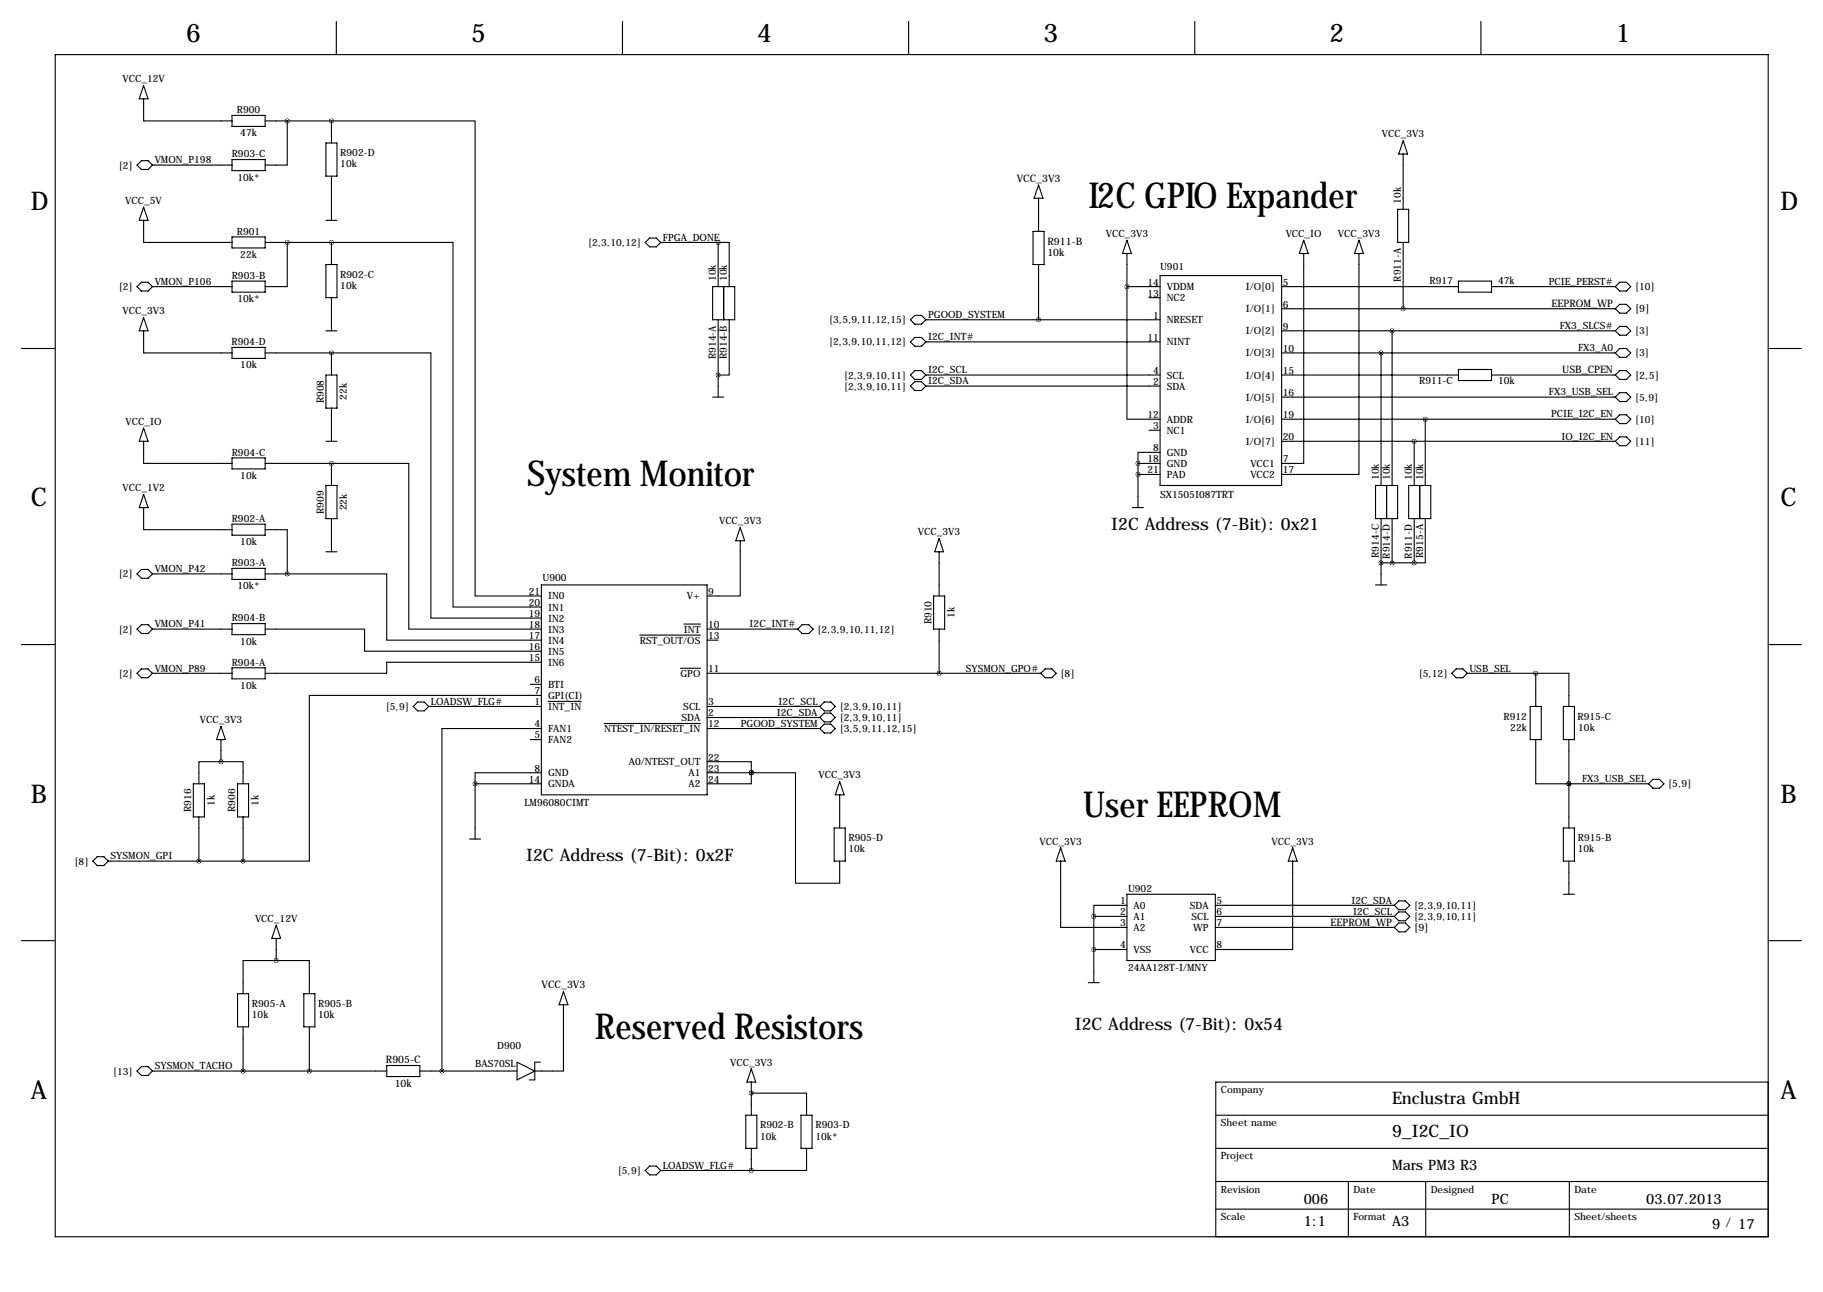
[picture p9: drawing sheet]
<svg xmlns="http://www.w3.org/2000/svg" width="419mm" height="297mm" viewBox="0 0 419 297" stroke-linecap="round" stroke-linejoin="round" font-family="sans-serif">
<g fill="none" stroke="#000" stroke-width=".25">
<path d="M12.7 12.6h393.8v271.7h-393.8zM33 19.7l1 3h-2zM77.3 4.9v7.7M143.1 4.9v7.7M208.9 4.9v7.7M274.7 4.9v7.7M340.5 4.9v7.7M31.5 38l1-1.1h1.5l1.1 1.1-1.1 1h-1.5zM33 22.7v5.1h20.3M35.1 38h18.2M53.3 26.5h7.7v2.6h-7.7zM53.3 36.7h7.7v2.5h-7.7z"/>
<path d="M61 27.8h15.2M66 27.8v10.2h-5M74.9 32.9h2.6v7.6h-2.6zM76.2 27.8h33v109.2h15.3M76.2 27.8v5.1M322.6 35.4v12.7M322.6 32.4l1 3h-2zM33 50.7v5h20.3M33 47.6l1 3.1h-2zM53.3 54.5h7.7v2.5h-7.7zM61 55.7h15.2M66 55.7v10.2h-5"/>
<path d="M74.9 50.7h2.6M76.2 55.7h27.9v83.9h20.4M76.2 40.5v10.2M76.2 55.7v5.1M149.4 54.7h1.5l1 1-1 1.1h-1.5l-1.1-1.1zM151.9 55.7h13.2M165.1 55.7h2.5v10.2M165.1 55.7v10.2M237.5 53.2h2.5v7.6h-2.5zM238.8 45.6v7.6M238.8 42.5l1 3.1h-2.1zM259.1 58.3v7.6"/>
<path d="M259.1 55.2l1 3.1h-2zM299.7 58.3v48.2h-5.1M299.7 55.2l1 3.1h-2zM312.4 58.3v50.8h-17.8M312.4 55.2l1 3.1h-2zM321.3 48.1h2.5v7.6h-2.5zM322.6 55.7v15.3M31.5 65.9l1-1h1.5l1.1 1-1.1 1h-1.5zM33 76.1v5h20.3M33 73l1 3.1h-2zM35.1 65.9h18.2M53.3 64.6h7.7v2.6h-7.7z"/>
<path d="M53.3 79.9h7.7v2.5h-7.7zM74.9 60.8h2.6v7.6h-2.6zM74.9 76.1h2.6M76.2 68.4v7.7M163.8 65.9h5.1v7.6h-5.1zM165.1 73.5v17.8M166.4 65.9v7.6M167.6 73.5v12.7h-2.5M210.3 77.6h1.5l1.1 1-1.1 1h-1.5l-1-1zM210.3 72.5h1.5l1.1 1-1.1 1h-1.5l-1-1zM212.9 73.5h53.8M212.9 78.6h53.8"/>
<path d="M238.8 60.8v12.7M259.1 65.9v30.5h7.6M259.1 65.9h7.6M264.2 68.4h2.5M266.7 63.4h27.9v48.2h-27.9zM294.6 65.9h40.7M294.6 71h76.7M294.6 76.1h76.7M320 76.1v35.5M335.3 64.6h7.6v2.6h-7.6zM342.9 65.9h28.4M372.4 64.9h1.5l1 1-1 1h-1.5l-1.1-1z"/>
<path d="M372.4 75h1.5l1 1.1-1 1h-1.5l-1.1-1zM372.4 70h1.5l1 1-1 1h-1.5l-1.1-1zM4.9 80.1h7.6M33 98.4l1 3.1h-2zM61 81.1h15.2M74.9 86.2h2.6v7.6h-2.6zM76.2 81.1h22.9v61h25.4M76.2 81.1v5.1M76.2 93.8v7.7M163.8 91.3h2.6M210.3 85.2h1.5l1.1 1-1.1 1h-1.5l-1-1zM210.3 87.7h1.5l1.1 1.1-1.1 1h-1.5l-1-1z"/>
<path d="M212.9 86.2h53.8M212.9 88.8h53.8M264.2 98.9h2.5M294.6 86.2h40.7M294.6 96.4h76.7M294.6 81.1h76.7M294.6 91.3h76.7M317.5 81.1v30.5M327.7 96.4v15.2M335.3 84.9h7.6v2.6h-7.6zM342.9 86.2h28.4M371.3 81.1l1.1-1h1.5l1 1-1 1.1h-1.5z"/>
<path d="M371.3 86.2l1.1-1h1.5l1 1-1 1h-1.5zM372.4 90.3h1.5l1 1-1 1h-1.5l-1.1-1zM372.4 95.4h1.5l1 1-1 1h-1.5l-1.1-1zM406.5 80.1h7.6M33 101.5v5h20.3M33 116.7v5.1h20.3M33 113.7l1 3h-2zM53.3 105.3h7.7v2.5h-7.7zM61 106.5h15.2M74.9 111.6h2.6v7.6h-2.6zM74.9 101.5h2.6M76.2 106.5h17.8v38.1h30.5"/>
<path d="M76.2 106.5v5.1M76.2 119.2v7.7M260.3 116.7h2.6M261.6 106.5h5.1M261.6 109.1h5.1M261.6 106.5v10.2M266.7 104h-5.1v2.5M294.6 101.5h76.7M316.2 111.6h5.1v7.6h-5.1zM317.5 119.2v15.3M318.8 111.6v7.6M320 119.2v10.2"/>
<path d="M323.8 111.6h5.1v7.6h-5.1zM325.1 101.5v10.1M325.1 119.2v10.2M326.4 111.6v7.6M327.7 119.2v10.2h-2.6M372.4 100.4h1.5l1 1.1-1 1h-1.5l-1.1-1zM31.5 131.9l1-1h1.5l1.1 1-1.1 1.1h-1.5zM35.1 131.9h18.2M53.3 120.5h7.7v2.5h-7.7zM53.3 130.7h7.7v2.5h-7.7zM61 121.8h5v10.1M61 131.9h5"/>
<path d="M66 131.9h22.9v15.3h35.6M74.9 126.9h2.6M124.5 134.5h38.1v48.2h-38.1zM170.2 124.3v12.7h-7.6M170.2 121.3l1 3h-2zM214.6 137h2.6v7.6h-2.6zM215.9 126.9v10.1M215.9 123.8l1 3.1h-2zM316.2 134.5h2.6M317.5 129.4h7.6M4.9 148.2h7.6M31.5 144.6l1-1h1.5l1.1 1-1.1 1.1h-1.5z"/>
<path d="M31.5 154.8l1-1h1.5l1.1 1-1.1 1h-1.5zM35.1 144.6h18.2M35.1 154.8h18.2M53.3 143.4h7.7v2.5h-7.7zM53.3 153.5h7.7v2.6h-7.7zM61 144.6h22.8v5.1h40.7M121.9 157.3h2.6M124.5 159.9h-53.4v38.1h-15.2M124.5 152.3h-35.6v2.5h-27.9M147.1 146h13.9M156.4 153.6h4.6M157.2 143.5h3.8"/>
<path d="M162.6 144.6h20.8M162.6 147.2h2.5M162.6 154.8h76.7M184.4 143.6h1.5l1 1-1 1.1h-1.5l-1-1.1zM215.9 144.6v10.2M239.3 154.8l1-1h1.5l1 1-1 1h-1.5zM333.8 154.8l1-1h1.5l1 1-1 1h-1.5zM337.3 154.8h15.8M353.1 154.8h7.6v7.6M353.1 154.8v7.6M406.5 148.2h7.6M50.8 175.1h5.1v5.1"/>
<path d="M50.8 175.1h-5.1v5.1M50.8 167l1 3h-2zM50.8 170v5.1M95 162.4l1-1h1.5l1.1 1-1.1 1h-1.5zM98.6 162.4h25.9M121.9 170h2.6M124.5 177.7h-15.3v2.5M124.5 167.5h-22.9v78.7M126 161.3h7.6M138.9 166.3h22.1M162.6 175.1h10.1v2.6M162.6 162.4h25.9"/>
<path d="M162.6 167.5h25.9M162.6 177.7h10.1M162.6 165h25.9M172.7 177.7v2.5h-10.1M172.7 177.7h.1M172.7 177.7h10.2v25.4h10.1v-5.1M188.5 167.5l1-1h1.5l1 1-1 1h-1.5zM189.5 161.4h1.5l1 1-1 1h-1.5l-1-1zM189.5 163.9h1.5l1 1.1-1 1h-1.5l-1-1zM193 179.7l1.1 3h-2.1zM351.8 162.4h2.5v7.6h-2.5zM353.1 170v10.2h7.6"/>
<path d="M359.4 162.4h2.5v7.6h-2.5zM360.7 170v20.4M22.4 197h1.5l1 1-1 1h-1.5l-1.1-1zM24.9 198h31M44.4 180.2h2.6v7.6h-2.6zM45.7 187.8v10.2M54.6 180.2h2.5v7.6h-2.5zM55.9 187.8v10.2M107.9 192.9h2.6M109.2 180.2h15.3M109.2 180.2v12.7M191.8 190.4h2.5v7.6h-2.5z"/>
<path d="M193 182.7v7.7M243.8 198v15.2h15.3M243.8 194.9l1.1 3.1h-2.1zM297.2 198v20.3h-17.8M297.2 194.9l1 3.1h-2zM359.4 190.4h2.5v7.6h-2.5zM360.7 180.2h.1M360.7 180.2h18.3M360.7 198v7.6M379 180.2l1-1h1.5l1 1-1 1h-1.5zM4.9 216.3h7.6M63.5 215.8v5"/>
<path d="M63.5 212.7l1 3.1h-2zM251.5 210.7h7.6M251.5 218.3h7.6M251.5 210.7v15.2M259.1 208.1h-7.6v2.6M259.1 205.6h20.3v15.2h-20.3zM279.4 208.1h41.1M279.4 210.7h41.1M279.4 213.2h41.1M320.5 210.7l1.1-1h1.5l1 1-1 1h-1.5zM320.5 213.2l1.1-1h1.5l1 1-1 1h-1.5zM321.6 207.1h1.5l1 1-1 1.1h-1.5l-1.1-1.1z"/>
<path d="M359.4 205.6h2.5M406.5 216.3h7.6M54.6 228.5h2.5v7.6h-2.5zM55.9 236.1v10.1M63.5 220.8h-7.6v7.7M63.5 220.8h7.6v7.7M69.8 228.5h2.6v7.6h-2.6zM71.1 236.1v10.1M129.5 231v15.2h-6.6M129.5 228l1.1 3h-2.1zM250.2 225.9h2.5M31.5 246.2l1-1h1.5l1.1 1-1.1 1.1h-1.5z"/>
<path d="M35.1 246.2h53.8M88.9 245h7.6v2.5h-7.6zM96.5 246.2h22.4M118.9 244.2l4 2-4 2.1zM124.2 244.2h-1.3v4.1h-1.2M171.4 256.4h2.6v7.6h-2.6zM172.7 251.3h12.7v5.1M172.7 251.3h.1M172.7 245.7l1 3.1h-2zM172.7 248.8v7.6M184.1 256.4h2.6v7.6h-2.6zM279.5 256.4h127"/>
<path d="M406.5 248.8h-127v35.5M149.4 268.1h1.5l1 1-1 1h-1.5l-1.1-1zM151.9 269.1h20.8M172.7 264v5.1M185.4 264v5.1h-12.7M279.5 278h127M279.5 271.6h127M279.5 264h127M310 271.6v12.7M327.8 271.6v12.7M360.8 271.6v12.7"/>
</g>
<path d="M259 65.9a.05 .05 0 0 0 .1 0 .05 .05 0 0 0-.1 0zM261.6 109.1a.05 .05 0 0 0 .1 0 .05 .05 0 0 0-.1 0zM261.6 106.5a.05 .05 0 0 0 .1 0 .05 .05 0 0 0-.1 0zM172.7 177.7a.05 .05 0 0 0 .1 0 .05 .05 0 0 0-.1 0zM172.7 177.7a.05 .05 0 0 0 .1 0 .05 .05 0 0 0-.1 0zM109.2 180.2a.05 .05 0 0 0 .1 0 .05 .05 0 0 0-.1 0zM55.8 198a.05 .05 0 0 0 .1 0 .05 .05 0 0 0-.1 0zM66 131.9a.05 .05 0 0 0 .1 0 .05 .05 0 0 0-.1 0zM66 27.8a.05 .05 0 0 0 .1 0 .05 .05 0 0 0-.1 0zM66 55.7a.05 .05 0 0 0 .1 0 .05 .05 0 0 0-.1 0zM71.1 246.2a.05 .05 0 0 0 .1 0 .05 .05 0 0 0-.1 0zM55.8 246.2a.05 .05 0 0 0 .1 0 .05 .05 0 0 0-.1 0zM172.7 251.3a.05 .05 0 0 0 .1 0 .05 .05 0 0 0-.1 0zM172.7 269.1a.05 .05 0 0 0 .1 0 .05 .05 0 0 0-.1 0zM325.1 101.5a.05 .05 0 0 0 .1 0 .05 .05 0 0 0-.1 0zM320 76.1a.05 .05 0 0 0 .1 0 .05 .05 0 0 0-.1 0zM320 129.4a.05 .05 0 0 0 .1 0 .05 .05 0 0 0-.1 0zM325.1 129.4a.05 .05 0 0 0 .1 0 .05 .05 0 0 0-.1 0zM327.6 96.4a.05 .05 0 0 0 .1 0 .05 .05 0 0 0-.1 0zM45.7 198a.05 .05 0 0 0 .1 0 .05 .05 0 0 0-.1 0zM251.4 218.3a.05 .05 0 0 0 .1 0 .05 .05 0 0 0-.1 0zM251.4 210.7a.05 .05 0 0 0 .1 0 .05 .05 0 0 0-.1 0zM353 154.8a.05 .05 0 0 0 .1 0 .05 .05 0 0 0-.1 0zM360.6 180.2a.05 .05 0 0 0 .1 0 .05 .05 0 0 0-.1 0zM360.6 180.2a.05 .05 0 0 0 .1 0 .05 .05 0 0 0-.1 0zM238.7 73.5a.05 .05 0 0 0 .1 0 .05 .05 0 0 0-.1 0zM322.5 71a.05 .05 0 0 0 .1 0 .05 .05 0 0 0-.1 0z" fill="#000" stroke="#000" stroke-width="1"/>
<g font-size="8.2">
<text x="250.3" y="47.8">I2C GPIO Expander</text>
<text x="121.2" y="111.8">System Monitor</text>
<text x="248.9" y="187.8">User EEPROM</text>
<text x="136.8" y="238.8">Reserved Resistors</text>
</g>
<g font-size="5.9">
<text x="42.8" y="9.8">6</text>
<text x="108.3" y="9.8">5</text>
<text x="174.1" y="9.8">4</text>
<text x="239.9" y="9.8">3</text>
<text x="305.7" y="9.8">2</text>
<text x="371.4" y="9.8">1</text>
<text x="7.1" y="48.4">D</text>
<text x="409.3" y="48.4">D</text>
<text x="7.1" y="116.4">C</text>
<text x="409.3" y="116.4">C</text>
<text x="7.1" y="184.5">B</text>
<text x="409.3" y="184.5">B</text>
<text x="7.1" y="252.6">A</text>
<text x="409.3" y="252.6">A</text>
</g>
<g font-size="4">
<text x="255.5" y="121.8">I2C Address (7-Bit): 0x21</text>
<text x="121" y="198">I2C Address (7-Bit): 0x2F</text>
<text x="247.1" y="236.8">I2C Address (7-Bit): 0x54</text>
<text x="320" y="253.9">Enclustra GmbH</text>
<text x="320" y="261.5">9_I2C_IO</text>
</g>
<g font-size="3.3">
<text x="320" y="269.1">Mars PM3 R3</text>
<text x="299.7" y="276.7">006</text>
<text x="299.7" y="281.8">1:1</text>
<text x="320" y="281.8">A3</text>
<text x="342.9" y="276.7">PC</text>
<text x="378.5" y="276.7">03.07.2013</text>
<text x="393.6" y="282.5">9 / 17</text>
</g>
<g font-size="2.4">
<text x="233.7" y="41.8">VCC_3V3</text>
<text x="240.8" y="56.2">R911-B</text>
<text x="240.8" y="58.8">10k</text>
<text x="356.7" y="70.6">EEPROM_WP</text>
<text x="375.9" y="71.8">[9]</text>
<text x="359.2" y="85.8">USB_CPEN</text>
<text x="375.9" y="87">[2,5]</text>
<text x="305.9" y="212.8">EEPROM_WP</text>
<text x="325.1" y="214">[9]</text>
<text x="124.5" y="227.2">VCC_3V3</text>
<text x="88.7" y="244.5">R905-C</text>
<text x="90.7" y="249.8">10k</text>
</g>
<g font-size="2.3">
<text x="28.1" y="18.9">VCC_12V</text>
<text x="54.4" y="26">R900</text>
<text x="55.2" y="31.4">47k</text>
<text x="78.2" y="35.9">R902-D</text>
<text x="317.7" y="31.6">VCC_3V3</text>
<text x="27.3" y="38.8">[2]</text>
<text x="35.6" y="37.6">VMON_P198</text>
<text x="53.3" y="36.2">R903-C</text>
<text x="54.6" y="41.5">10k*</text>
<text x="78.2" y="38.5">10k</text>
<text x="28.8" y="46.8">VCC_5V</text>
<text x="322.1" y="46.8" transform="rotate(-90 322.1 46.8)">10k</text>
<text x="54.4" y="54">R901</text>
<text x="55.2" y="59.3">22k</text>
<text x="135.2" y="56.5">[2,3,10,12]</text>
<text x="152.4" y="55.3">FPGA_DONE</text>
<text x="254.2" y="54.5">VCC_3V3</text>
<text x="295.6" y="54.5">VCC_IO</text>
<text x="307.5" y="54.5">VCC_3V3</text>
<text x="35.6" y="65.5">VMON_P106</text>
<text x="53.3" y="64.1">R903-B</text>
<text x="78.2" y="63.9">R902-C</text>
<text x="164.6" y="64.6" transform="rotate(-90 164.6 64.6)">10k</text>
<text x="167.1" y="64.6" transform="rotate(-90 167.1 64.6)">10k</text>
<text x="263.8" y="65.6">14</text>
<text x="266.7" y="62.1">U901</text>
<text x="294.9" y="65.6">5</text>
<text x="322.1" y="64.8" transform="rotate(-90 322.1 64.8)">R911-A</text>
<text x="328.6" y="65.4">R917</text>
<text x="344.4" y="65.4">47k</text>
<text x="356.1" y="65.5">PCIE_PERST#</text>
<text x="27.3" y="66.7">[2]</text>
<text x="54.6" y="69.5">10k*</text>
<text x="78.2" y="66.4">10k</text>
<text x="263.8" y="68.2">13</text>
<text x="268.2" y="66.7">VDDM</text>
<text x="268.2" y="69.2">NC2</text>
<text x="286.4" y="66.7">I/O[0]</text>
<text x="286.4" y="71.8">I/O[1]</text>
<text x="294.9" y="70.7">6</text>
<text x="375.9" y="66.7">[10]</text>
<text x="28.1" y="72.2">VCC_3V3</text>
<text x="190.6" y="74.3">[3,5,9,11,12,15]</text>
<text x="213.4" y="73.1">PGOOD_SYSTEM</text>
<text x="265.1" y="73.3">1</text>
<text x="268.2" y="74.3">NRESET</text>
<text x="286.4" y="76.9">I/O[2]</text>
<text x="294.9" y="75.8">9</text>
<text x="358.6" y="75.7">FX3_SLCS#</text>
<text x="375.9" y="76.9">[3]</text>
<text x="53.2" y="79.4">R904-D</text>
<text x="164.6" y="82.6" transform="rotate(-90 164.6 82.6)">R914-A</text>
<text x="167.1" y="82.6" transform="rotate(-90 167.1 82.6)">R914-B</text>
<text x="190.6" y="79.4">[2,3,9,10,11,12]</text>
<text x="213.4" y="78.2">I2C_INT#</text>
<text x="263.8" y="78.3">11</text>
<text x="268.2" y="79.4">NINT</text>
<text x="286.4" y="81.9">I/O[3]</text>
<text x="294.9" y="80.9">10</text>
<text x="362.8" y="80.7">FX3_A0</text>
<text x="375.9" y="81.9">[3]</text>
<text x="55.2" y="84.7">10k</text>
<text x="194" y="87">[2,3,9,10,11]</text>
<text x="194" y="89.6">[2,3,9,10,11]</text>
<text x="213.4" y="85.8">I2C_SCL</text>
<text x="213.4" y="88.4">I2C_SDA</text>
<text x="265.1" y="86">4</text>
<text x="265.1" y="88.5">2</text>
<text x="268.2" y="87">SCL</text>
<text x="268.2" y="89.6">SDA</text>
<text x="286.4" y="87">I/O[4]</text>
<text x="294.9" y="86">15</text>
<text x="326.2" y="88.3">R911-C</text>
<text x="344.4" y="88.3">10k</text>
<text x="74.4" y="92.7" transform="rotate(-90 74.4 92.7)">R908</text>
<text x="79.8" y="91.9" transform="rotate(-90 79.8 91.9)">22k</text>
<text x="286.4" y="92.1">I/O[5]</text>
<text x="294.9" y="91">16</text>
<text x="356.1" y="90.9">FX3_USB_SEL</text>
<text x="356.6" y="96">PCIE_I2C_EN</text>
<text x="375.9" y="92.1">[5,9]</text>
<text x="28.9" y="97.6">VCC_IO</text>
<text x="263.8" y="96.1">12</text>
<text x="265.1" y="98.7">3</text>
<text x="268.2" y="97.2">ADDR</text>
<text x="268.2" y="99.7">NC1</text>
<text x="286.4" y="97.2">I/O[6]</text>
<text x="294.9" y="96.1">19</text>
<text x="294.9" y="101.2">20</text>
<text x="359" y="101.1">IO_I2C_EN</text>
<text x="375.9" y="97.2">[10]</text>
<text x="53.3" y="104.8">R904-C</text>
<text x="263.8" y="106.3">18</text>
<text x="265.1" y="103.7">8</text>
<text x="268.2" y="104.8">GND</text>
<text x="268.2" y="107.3">GND</text>
<text x="286.4" y="102.3">I/O[7]</text>
<text x="287.5" y="107.3">VCC1</text>
<text x="294.9" y="106.3">7</text>
<text x="375.9" y="102.3">[11]</text>
<text x="28.1" y="112.9">VCC_1V2</text>
<text x="55.2" y="110.1">10k</text>
<text x="263.8" y="108.8">21</text>
<text x="268.2" y="109.9">PAD</text>
<text x="287.5" y="109.9">VCC2</text>
<text x="294.9" y="108.8">17</text>
<text x="317" y="110.3" transform="rotate(-90 317 110.3)">10k</text>
<text x="319.5" y="110.3" transform="rotate(-90 319.5 110.3)">10k</text>
<text x="324.6" y="110.3" transform="rotate(-90 324.6 110.3)">10k</text>
<text x="327.2" y="110.3" transform="rotate(-90 327.2 110.3)">10k</text>
<text x="74.4" y="118.1" transform="rotate(-90 74.4 118.1)">R909</text>
<text x="79.8" y="117.3" transform="rotate(-90 79.8 117.3)">22k</text>
<text x="266.7" y="114.5">SX1505I087TRT</text>
<text x="53.3" y="120">R902-A</text>
<text x="55.2" y="125.3">10k</text>
<text x="165.3" y="120.5">VCC_3V3</text>
<text x="211" y="123">VCC_3V3</text>
<text x="35.6" y="131.5">VMON_P42</text>
<text x="53.3" y="130.2">R903-A</text>
<text x="317" y="128.3" transform="rotate(-90 317 128.3)">R914-C</text>
<text x="319.5" y="128.4" transform="rotate(-90 319.5 128.4)">R914-D</text>
<text x="324.6" y="128.4" transform="rotate(-90 324.6 128.4)">R911-D</text>
<text x="327.2" y="128.3" transform="rotate(-90 327.2 128.3)">R915-A</text>
<text x="27.3" y="132.7">[2]</text>
<text x="54.6" y="135.5">10k*</text>
<text x="121.6" y="136.8">21</text>
<text x="124.7" y="133.5">U900</text>
<text x="126" y="137.8">IN0</text>
<text x="157.9" y="137.8">V+</text>
<text x="162.8" y="136.8">9</text>
<text x="53.3" y="142.9">R904-B</text>
<text x="121.6" y="139.3">20</text>
<text x="121.6" y="141.8">19</text>
<text x="126" y="140.4">IN1</text>
<text x="126" y="142.9">IN2</text>
<text x="214.1" y="143.5" transform="rotate(-90 214.1 143.5)">R910</text>
<text x="219.5" y="142.1" transform="rotate(-90 219.5 142.1)">1k</text>
<text x="27.3" y="145.4">[2]</text>
<text x="35.6" y="144.2">VMON_P41</text>
<text x="55.2" y="148.2">10k</text>
<text x="121.6" y="144.4">18</text>
<text x="121.6" y="146.9">17</text>
<text x="121.6" y="149.5">16</text>
<text x="126" y="145.4">IN3</text>
<text x="126" y="148">IN4</text>
<text x="147.1" y="148">RST_OUT/OS</text>
<text x="157.2" y="145.4">INT</text>
<text x="162.8" y="144.4">10</text>
<text x="162.8" y="146.9">13</text>
<text x="172.3" y="144.2">I2C_INT#</text>
<text x="188" y="145.4">[2,3,9,10,11,12]</text>
<text x="27.3" y="155.6">[2]</text>
<text x="35.6" y="154.4">VMON_P89</text>
<text x="53.3" y="153">R904-A</text>
<text x="121.6" y="152">15</text>
<text x="126" y="150.5">IN5</text>
<text x="126" y="153.1">IN6</text>
<text x="156.4" y="155.6">GPO</text>
<text x="162.8" y="154.5">11</text>
<text x="222" y="154.4">SYSMON_GPO#</text>
<text x="243.8" y="155.6">[8]</text>
<text x="326.2" y="155.6">[5,12]</text>
<text x="337.8" y="154.4">USB_SEL</text>
<text x="55.2" y="158.4">10k</text>
<text x="122.9" y="157.1">6</text>
<text x="122.9" y="159.6">7</text>
<text x="126" y="158.1">BTI</text>
<text x="126" y="160.7">GPI(CI)</text>
<text x="45.9" y="166.2">VCC_3V3</text>
<text x="88.7" y="163.2">[5,9]</text>
<text x="99.1" y="162">LOADSW_FLG#</text>
<text x="122.9" y="162.2">1</text>
<text x="122.9" y="167.2">4</text>
<text x="126" y="163.2">INT_IN</text>
<text x="156.7" y="165.8">SDA</text>
<text x="157.1" y="163.2">SCL</text>
<text x="162.8" y="162.2">3</text>
<text x="162.8" y="164.7">2</text>
<text x="162.8" y="167.2">12</text>
<text x="170.3" y="167.1">PGOOD_SYSTEM</text>
<text x="178.6" y="164.6">I2C_SDA</text>
<text x="179" y="162">I2C_SCL</text>
<text x="193" y="163.2">[2,3,9,10,11]</text>
<text x="193" y="165.8">[2,3,9,10,11]</text>
<text x="345.6" y="165.5">R912</text>
<text x="362.6" y="165.6">R915-C</text>
<text x="122.9" y="169.8">5</text>
<text x="126" y="168.3">FAN1</text>
<text x="126" y="170.8">FAN2</text>
<text x="138.9" y="168.3">NTEST_IN/RESET_IN</text>
<text x="193" y="168.3">[3,5,9,11,12,15]</text>
<text x="347.2" y="168">22k</text>
<text x="362.8" y="168.1">10k</text>
<text x="121.6" y="179.9">14</text>
<text x="122.9" y="177.4">8</text>
<text x="126" y="178.5">GND</text>
<text x="144.6" y="175.9">A0/NTEST_OUT</text>
<text x="158.3" y="178.5">A1</text>
<text x="162.8" y="174.9">22</text>
<text x="162.8" y="177.4">23</text>
<text x="162.8" y="179.9">24</text>
<text x="188.2" y="178.9">VCC_3V3</text>
<text x="363.7" y="179.8">FX3_USB_SEL</text>
<text x="49.3" y="185.3" transform="rotate(-90 49.3 185.3)">1k</text>
<text x="59.4" y="185.3" transform="rotate(-90 59.4 185.3)">1k</text>
<text x="120.6" y="185.4">LM96080CIMT</text>
<text x="126" y="181">GNDA</text>
<text x="158.3" y="181">A2</text>
<text x="383.5" y="181">[5,9]</text>
<text x="43.9" y="186.7" transform="rotate(-90 43.9 186.7)">R916</text>
<text x="54.1" y="186.7" transform="rotate(-90 54.1 186.7)">R906</text>
<text x="25.4" y="197.6">SYSMON_GPI</text>
<text x="195.1" y="193.4">R905-D</text>
<text x="195.1" y="195.9">10k</text>
<text x="239" y="194.2">VCC_3V3</text>
<text x="292.3" y="194.2">VCC_3V3</text>
<text x="362.7" y="193.4">R915-B</text>
<text x="362.7" y="195.9">10k</text>
<text x="17.2" y="198.8">[8]</text>
<text x="257.5" y="207.9">1</text>
<text x="259.3" y="205.1">U902</text>
<text x="260.6" y="208.9">A0</text>
<text x="273.5" y="208.9">SDA</text>
<text x="279.7" y="207.9">5</text>
<text x="310.7" y="207.7">I2C_SDA</text>
<text x="325.1" y="208.9">[2,3,9,10,11]</text>
<text x="58.6" y="211.9">VCC_12V</text>
<text x="257.5" y="210.4">2</text>
<text x="257.5" y="213">3</text>
<text x="260.6" y="211.5">A1</text>
<text x="260.6" y="214">A2</text>
<text x="273.9" y="211.5">SCL</text>
<text x="274.3" y="214">WP</text>
<text x="279.7" y="210.4">6</text>
<text x="279.7" y="213">7</text>
<text x="311.1" y="210.3">I2C_SCL</text>
<text x="325.1" y="211.5">[2,3,9,10,11]</text>
<text x="257.5" y="218">4</text>
<text x="260.6" y="219.1">VSS</text>
<text x="273.5" y="219.1">VCC</text>
<text x="279.7" y="218">8</text>
<text x="259.3" y="223.2">24AA128T-I/MNY</text>
<text x="57.9" y="231.5">R905-A</text>
<text x="73.2" y="231.5">R905-B</text>
<text x="57.9" y="234">10k</text>
<text x="73.2" y="234">10k</text>
<text x="35.6" y="245.8">SYSMON_TACHO</text>
<text x="109.2" y="245.3">BAS70SL</text>
<text x="114.3" y="241.2">D900</text>
<text x="167.8" y="245">VCC_3V3</text>
<text x="26" y="247">[13]</text>
<text x="280.7" y="251.3">Company</text>
<text x="174.8" y="259.4">R902-B</text>
<text x="174.8" y="262">10k</text>
<text x="187.5" y="259.4">R903-D</text>
<text x="187.5" y="262">10k*</text>
<text x="280.7" y="258.9">Sheet name</text>
<text x="142" y="269.9">[5,9]</text>
<text x="152.4" y="268.7">LOADSW_FLG#</text>
<text x="280.7" y="266.6">Project</text>
<text x="280.7" y="274.2">Revision</text>
<text x="311.1" y="274.2">Date</text>
<text x="328.9" y="274.2">Designed</text>
<text x="361.9" y="274.2">Date</text>
<text x="280.7" y="280.5">Scale</text>
<text x="311.1" y="280.5">Format</text>
<text x="361.9" y="280.5">Sheet/sheets</text>
</g>
</svg>
